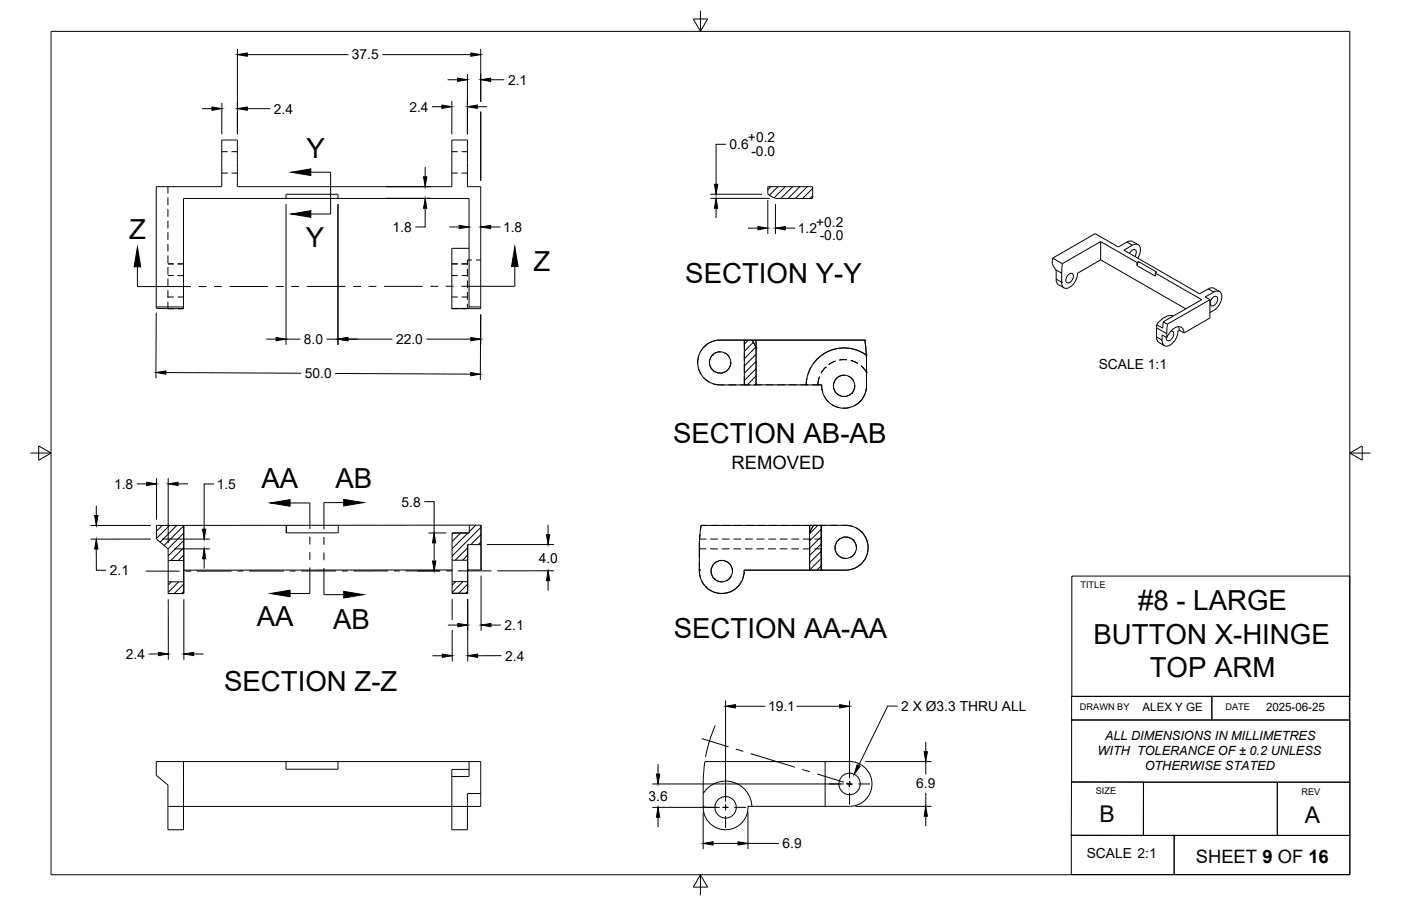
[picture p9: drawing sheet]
<svg xmlns="http://www.w3.org/2000/svg" width="432mm" height="279mm" viewBox="0 0 432 279" stroke-linecap="round" stroke-linejoin="round" font-family="sans-serif">
<!-- layer: Visible -->
<g fill="none" stroke="#000" stroke-width=".31">
<path d="M236.6 57.6h13.9v3.6h-11.5l-2.4-1.3zM88.2 61.2v-1.3h16v1.3M144.6 76.6h-5.3v18.5M324.4 79.6l-.1 1.8M324.4 79.6l3 1.7M339.2 74.5l-11.8 6.8M339.2 74.5l11.2 6.4M339.2 74.5v5.6M348.1 78.1l.5-.7a.87 .87 0 0 1 1.3-.4 .87 .87 0 0 1 .3 1.3l-.4 .8M349 75.6l-2.6 1.6 23.4 13.4 3.4-1.8 .9 .1 1.7 1M349 75.6a1.51 1.51 0 0 1 1.8-.1 1.51 1.51 0 0 1 .7 1.6l-.2 1.3-.6 1.2M350.8 75.5l-1.7-1-1-.2-3.4 1.9-7.2-4.1-13.1 7.5"/>
<path d="M48.2 94.7v-37.1h20.1v-14.4h4.9v14.4h66.1v-14.4h4.8v14.4h4.1v37.1M48.2 94.7v.4l8.4 .1v-.5M48.2 94.7h8.4M56.6 94.7v-33.5h88v33.5M139.3 95.1v.1M144.6 94.7v.4M144.6 94.7h3.6M148.2 94.7v.5l-8.9-.1M324.3 81.4l1.2 2v2.7M325.5 86.1l1.7 1M325.5 86.1l.3 1.2 .4 .5M326.2 87.8l1.7 1"/>
<path d="M327.2 87.1h.1M327.4 81.3l-.2 5.8M329.3 84.7a.86 .86 0 0 1 1.5 0 2.11 2.11 0 0 1-1.8 2.6 1.56 1.56 0 0 1 .3-2.6zM332.1 84.2a4.7 4.7 0 0 1-3.7 4.7 1.52 1.52 0 0 1-1.2-1.8M339.2 80.1l26.3 15.2M339.2 80.1l-7.1 4.2M350.4 80.9v1M350.4 81.9l5.7 3.3v-1M350.9 80.7l-.5 .2M350.9 80.7l5.6 3.2-.4 .3M350.9 80.7l-.5 1.2M356.1 84.2l14.3 8.2-11.9 6.9"/>
<path d="M358.5 99.2l-.1 2M359.8 100l-.2 2.9M361.6 97.5a4.9 4.9 0 0 0-5.1 2.6l1.9 1.1M372.9 92.4l-13.1 7.6-1.3-.7M372.9 92.4v5.7l-8 4.6-1.4-.9M373.8 91.8a.86 .86 0 0 1 1.4 0 2.11 2.11 0 0 1-1.8 2.5 1.56 1.56 0 0 1 .4-2.5zM374.1 90.1l-2.6 1.5 1.4 .8M374.1 95.7l-1.2 .7M374.1 90a1.62 1.62 0 0 1 2.1 .1 1.62 1.62 0 0 1 .3 2l-.8 2.1-1.6 1.5M217.1 106.9h.1M219.6 109.4a3.3 3.3 0 0 0 0 4.7 3.3 3.3 0 0 0 4.7 0M221.9 104.9h44.6"/>
<path d="M221.9 104.9a6.9 6.9 0 0 0-4.8 2M221.9 104.9a6.9 6.9 0 0 0-6.9 6.9 6.9 6.9 0 0 0 6.9 6.9h11.1M229.4 104.9h3.6M229.4 104.9v13.8M229.4 104.9h.1M231.7 104.9h.1M231.7 104.9l1.3 2.3M233 107.3h.1M233 104.9v13.8M233 118.7h.1M233 118.7h15.5M248.5 118.7h4.8"/>
<path d="M251.9 110.7h.1M253.2 118.7a6.9 6.9 0 0 0 6.9 7.2 6.9 6.9 0 0 0 7-7.2 6.8 6.8 0 0 1-2 5.2M257.8 116.7a3.3 3.3 0 0 0 0 4.6 3.3 3.3 0 0 0 4.7 0M266.5 104.9l.5 4.6M266.5 104.9h.1M266.6 104.9l.5 6.9M267 109.5a11.7 11.7 0 0 0-18.5 9.2M267 109.5h.1M267 109.5l.1 2.3M267 109.5a11.7 11.7 0 0 0-15.1 1.2M267 118.7h.1M267.1 114.7h.1"/>
<path d="M267.1 111.8v6.9M356.5 103.9l1.7 1M356.5 103.9l.1 .9 .3 .6 2 1.2M356.5 100.1v3.8M359.6 104.1l-1.4-.8v1.6M359.6 102.9v1.2M360.8 102.2a.9 .9 0 0 1 1 .4 .9 .9 0 0 1-.2 1.1l-.5 .8a.87 .87 0 0 1-1.1 .6 .87 .87 0 0 1-.5-1.1M363.2 100.7l.3 1.1M363.5 101.8l-.4 .3a4.7 4.7 0 0 1-3.7 4.7 1.52 1.52 0 0 1-1.2-1.9M364.9 102.7a1.8 1.8 0 0 0-1.1-1.9 1.8 1.8 0 0 0-2 .5l-1.5 1.5-.7 1.3M265 123.9h.1M51.8 172.8v6.7"/>
<path d="M51.8 179.5v3.5M51.8 172.8h4.8M56.6 172.8v6.6M56.6 172.8v-10.8l.1 13.8M56.6 175.8v7.2M56.6 179.4v3.6M56.6 179.4l-4.8 .1M88.2 162h.1M88.2 162v2.3M88.2 162h-40v4.2l3.6 3.1v3.5M104.2 162v2.3h-16M139.3 172.8v6.6"/>
<path d="M139.3 179.4h4.8M139.3 179.4v3.6M139.3 172.8h4.8M139.3 175.8h-82.7M144.1 168v7.8M144.1 172.8v6.6M144.1 175.8v7.2M144.1 175.8h.1M144.1 168v4.8M144.1 179.4v3.6M144.1 168h4.1M144.1 175.8h4.2"/>
<path d="M144.6 161.9v2.5h-5.3v8.4M148.2 168l.1 7.8M148.2 161.9v6.1M148.3 161.9l-60.1 .1M148.3 161.9v13.9M215.5 175.8h.1M215.5 175.8a6.9 6.9 0 0 0 6.9 7.2 6.9 6.9 0 0 0 7-7.2 6.9 6.9 0 0 1-4.2 6.7 6.9 6.9 0 0 1-7.6-1.5M224.8 173.8a3.3 3.3 0 0 0-4.7 0 3.3 3.3 0 0 0 0 4.7M229.3 175.8h.1M229.3 175.8h31.3M249.5 162h-33.4l-.5 5.2-.1 8.6M250.8 162l-1.3 2.3"/>
<path d="M253.1 162h-3.6l.1 13.8M253.1 162h7.5M253.1 162v13.8M253.2 175.8h.1M260.7 162a6.9 6.9 0 0 1 6.9 6.9 6.9 6.9 0 0 1-6.9 6.9M263 166.6a3.3 3.3 0 0 0-4.7 0 3.3 3.3 0 0 0 0 4.7M265.5 164h.1M265.5 164a6.9 6.9 0 0 1 1.5 7.6 6.9 6.9 0 0 1-6.3 4.2M51.8 183h.1M51.8 183h4.8M139.3 183h.1M139.3 183h4.8"/>
<path d="M217.6 181h.1M56.6 234.9v21h-4.8v-7.2M88.2 234.9v2.3h16v-2.3M139.3 239.5v16.4h4.8v-11.2h4.1M144.6 237.3h-5.3v2.2M144.6 234.9v4.6h-5.3M217.3 234.8l44.5 .1a6.9 6.9 0 0 1 7 6.9 6.9 6.9 0 0 1-7 6.9h-31.3a6.9 6.9 0 0 1-6.9 7.2 6.9 6.9 0 0 1-6.9-7.2l.1-8.7zM254.3 234.9v13.8M148.2 244.7v-9.8h-100v4.2l3.6 3v6.6M148.2 244.7v4h-96.4M216.7 248.7h.1M216.7 244.7a8.1 8.1 0 0 1 9-3.6 8.1 8.1 0 0 1 6 7.6"/>
<circle cx="221.9" cy="111.8" r="3.3"/>
<circle cx="260.1" cy="119" r="3.3"/>
<circle cx="222.4" cy="176.1" r="3.3"/>
<circle cx="260.7" cy="168.9" r="3.3"/>
<circle cx="223.6" cy="249" r="3.3"/>
<circle cx="261.8" cy="241.8" r="3.3"/>
</g>
<!-- layer: Sketch23 -->
<path d="M216.3 227.8l8.2 2.5M220.4 223.7l-1.7 4.8-1.2 4.9M226.8 231l2.3 .7M231.4 232.4l13.6 4.2M247.3 237.3l2.3 .7M251.9 238.7l8.2 2.5M260.9 241.5l1.7 .6M262 241l-.4 1.5" fill="none" stroke="#000" stroke-width=".31"/>
<!-- layer: Visible Narrow -->
<path d="M347.3 74.6l1.7 1M325.4 83.2l1.8 1M372.4 89.1l1.7 1M356.5 101.1l3.1 1.8" fill="none" stroke="#000" stroke-width=".31"/>
<!-- layer: Hidden -->
<g fill="none" stroke="#000" stroke-width=".31">
<path d="M51.8 57.6v2.1M68.3 46.8h1.9M68.3 53.4h1.9M71.4 46.8h1.8M71.4 53.4h1.8M139.3 46.8h1.8M139.3 53.4h1.8M142.3 46.8h1.8M142.3 53.4h1.8M51.8 60.9v2.4M51.8 64.5v2.4M51.8 68.1v2.3"/>
<path d="M51.8 71.6v2.4M51.8 75.2v2.4M51.8 78.8v2.4M51.8 82.3v2.4M51.8 85.9v2.4M51.8 89.5v2.4M51.8 93v2.2h1.8M51.8 81.4h1.8M51.8 91.6h1.8M51.8 85h1.8M54.8 81.4h1.8M54.8 95.2h1.8"/>
<path d="M54.8 91.6h1.8M54.8 85h1.8M139.3 81.4h1.8M139.3 95.2h1.8M139.3 91.6h1.8M139.3 85h1.8M142.3 81.4h1.8M142.3 91.6h1.8M142.3 85h1.8M144.1 93.6v1.6h-1.8M144.1 90.1v2.4M144.1 86.5v2.4"/>
<path d="M144.1 82.9v2.4M145.5 80.2h-1.4v1.5M146.7 80.2h1.5M215.2 113.3l.9 2.2M215.3 109.8l-.2 2.3M216.8 116.4l1.9 1.5M217.1 106.9l-1.3 1.8M219.6 109.5h.1M219.8 118.3l1.4 .4h2.1M222.1 108.5l-1.2 .1-1.3 .9M223.3 108.8l1 .7 .6 .9M224.3 114.1h.1"/>
<path d="M224.5 118.7h2.4M225.2 111.6l-.1 1.2-.8 1.3M228.1 118.7h3.1M229.4 118.7h.1M229.4 116v2.7M229.4 104.9v2.7M229.4 108.8v2.4M229.4 112.4v2.4M232.4 118.7h2.4M236 118.7h2.4M239.6 118.7h2.3M243.1 118.7h2.4"/>
<path d="M246.7 118.7h2.4M248.5 118.7h.1M248.7 116.6l-.2 2.1M249.9 113.3l-.9 2.2M250.3 118.7h3M251.9 110.7l-1.4 1.6M252.1 118.7h.1M252.6 116.2l-.5 2.5M253.3 118.7l.3 2.3M253.3 118.7h.1M254.4 113.3h.1M254.5 113.2l-1.4 1.9"/>
<path d="M257.5 111.3l-2.1 1.1M257.8 116.6v.1M260.3 115.7l-1.2 .1-1.3 .8M261 110.9l-2.3 .1M261.5 116l1 .6 .6 1M262.2 111.2l2.2 .9M263.4 118.8l-.1 1.2-.8 1.3M265.4 112.8l1.7 1.9M267 118.7h.1M254 122.1l1.4 1.9M256.3 124.7l2.2 1M262 125.6l-2.3 .3"/>
<path d="M262.5 121.3h.1M265 123.9l-1.9 1.3M215.5 173.1l.1 3.5 .2 1.5M215.5 169.3h2.2M215.6 166.2l-.1 5.8M215.6 166.2h2.1M215.8 164.7l-.2 1.5M216.3 179.2l1.3 1.8M218 162h-1.9l-.2 1.5M218.9 169.3h2.4M218.9 166.2h2.4M219.1 162h2.4"/>
<path d="M220.1 178.5l1.3 .8 1.3 .1M220.1 178.5h.1M222.4 169.3h2.4M222.5 166.2h2.4M222.7 162h2.4M224.8 173.8h.1M224.8 173.8l.8 1.3 .1 1.3M225.4 177.5l-.6 1-1 .7M226 169.3h2.4M226.1 166.2h2.3M226.3 162h2.4M229.6 169.3h2.4"/>
<path d="M229.6 166.2h2.4M229.8 162h2.4M233.2 169.3h2.3M233.2 166.2h2.4M233.4 162h2.4M236.7 169.3h2.4M236.8 166.2h2.4M237 162h2.4M240.3 169.3h2.4M240.3 166.2h2.4M240.6 162h2.4M243.9 169.3h2.4"/>
<path d="M243.9 166.2h2.4M244.2 162h2.3M247.5 169.3h2.3M247.5 166.2h2.4M247.7 162h2.4M249.5 164.3h.1M249.5 162l.1 2.8M249.6 165.9v2.4M249.6 169.5v2.4M249.6 173.1v2.7M250.8 162h.1M250.8 162l-1.3 2.3"/>
<path d="M251 169.3h2.2M251.1 166.2h2.1M253.1 162h.1M253.1 162l.1 10M253.1 173.1v2.7M254.5 162h-3.2M255.7 162h2.4M258.3 171.3l1.3 .8 1.2 .1M259.3 162l2 .1 1.4 .2M263 166.6l.8 1.3 .1 1.2M263 166.6h.1M263.7 170.3l-.7 1-1 .6"/>
<path d="M263.8 162.8l1.7 1.2"/>
</g>
<!-- layer: Titleblock -->
<path d="M330.3 177.7h85.7v37.1h-85.7zM330.3 214.8h43.2v7.2h-43.2zM373.5 214.8h42.4v7.2h-42.4zM330.3 222h85.7v19.2h-85.7zM330.2 257.6h31.7v12.1h-31.7zM330.2 241.1l22.2 .1v16.5l-22.2-.1zM352.4 241.2h41.3v16.5h-41.3zM361.9 257.6h54.1v12.1h-54.1zM393.7 241.2h22.4v16.5h-22.4z" fill="none" stroke="#000" stroke-width=".31"/>
<!-- layer: Smart Centers -->
<g fill="none" stroke="#000" stroke-width=".31">
<path d="M44.9 176.1h10.5M57.1 176.1h1.8M71.4 176.1h-10.7M73.2 176.1h1.8M76.8 176.1h10.7M89.3 176.1h1.8M92.9 176.1h10.7M105.4 176.1h1.7M119.7 176.1h-10.8M121.4 176.1h1.8M125 176.1h10.7M137.5 176.1h1.8"/>
<path d="M141.1 176h10.4M261.8 235.4v3.7M217.3 249h3.6M222.7 249h1.8M223.6 242.6v3.7M223.6 248.1v1.8M223.6 251.7v3.6M226.3 249h3.7M255.5 241.8h3.6M260.9 241.8h1.8M261.8 240.9v1.8M261.8 244.5v3.6"/>
<path d="M264.5 241.8h3.7"/>
</g>
<!-- layer: FD_Dimensions -->
<g fill="none" stroke="#000" stroke-width=".31">
<path d="M73.2 15.1v26.3M76.2 16.8h31.2M117.9 16.8h27.2M148.2 15.1v16.3M62.3 33.5h3M68.4 31.7v9.7M76.2 33.5h7M133.2 32.9h3M138 24.6h3M139.3 31.1v10.3M144.1 22.8v18.6M147.1 32.9h3.1"/>
<path d="M148.2 34.4v21.4M151.2 24.6h4.2M118.9 57.6h13.9M131 51.5v3M218.9 59.9h16M223.8 44.5h-3.1v12.4M88.2 62.9v43.5M104.2 62.9v43.5M118.9 61.2h13.9M131 64.2v5.8h-3M138.5 70h3M151.2 70h3.1"/>
<path d="M218.9 61.2h18.3M220.7 64.2v3.1M230.5 70.4h3.1M236.6 61.7v10.4M239 62.9v9.2M242 70.4h3.1M48.2 96.4l-.2 20.2M51.1 114.9l41.8 .2M82.1 104.6h3M88.2 104.6h4.4M100.6 104.6h3.6M103.3 115.2l41.7 .2"/>
<path d="M107.2 104.6h13.7M131.4 104.6h13.7M148.2 106.4l-.1-9.4-.1 20.2M29.7 156v3M42.1 149.2h3.1M48.2 147.4v12.9M51.8 147.4v20.1M54.9 149.2h3M66 149.2h-3.1v14M130.7 154.7h3.1v9.7M29.7 169.3v6.6h3M46.5 162l-18.6 .1"/>
<path d="M46.5 166.2l-18.6 .1M50 166.2h14.7M53.6 169.3h11.1M62.9 172.3v3.1M128.6 176.1h7M132 164.4h5.6M133.8 167.4v5.6M148.3 177.5v17M150 167.9h20.7M168.9 161.8v3.1M168.9 179.1v3M170.7 176h-17.4"/>
<path d="M51.9 184.8v18.7M56.7 184.8v18.7M138 192.8h3.1M139.3 184.7l.1 6.5M139.4 194.3v9.7M144.1 194.5v-9.8l.1 19.3M151.3 192.8h3.1M48.8 201.7h-3M59.7 201.7h3.1M133.3 202.2h3M154.6 202.2h-7.4M223.6 216v31.2"/>
<path d="M226.7 217.8h9.2M245.5 217.8h13.3M261.8 216v24M276.6 217.7h-3l-9 18.4M202.8 235.7v3M263.6 234.9h.1M266.7 234.9h20.4M285.3 228.8v3M285.3 234.9v3.9M201 241.8h59.1M201 249h20.8M202.8 252v3.1"/>
<path d="M216.7 250.4v11.5M230.5 250.4v11.5M263.6 248.7h23.5M285.3 244.5v4.2M285.3 251.7v3.1M219.8 260.1h7.7M230.5 260.1h9.6"/>
</g>
<g fill="#000" stroke="#000" stroke-width=".31">
<path d="M73.2 16.8l3-.5v1.1zM145.1 16.3l3.1 .5-3.1 .6zM65.3 33l3.1 .5-3.1 .5zM73.2 33.5l3-.5v1zM136.2 32.4l3.1 .5-3.1 .5zM141 24.1l3.1 .5-3.1 .5zM144.1 32.9l3-.5v1zM148.2 24.6l3-.5v1zM130.5 54.5h1.1l-.6 3.1zM220.2 56.9h1l-.5 3zM131 61.2l.6 3h-1.1zM141.5 69.5l3.1 .5-3.1 .5z"/>
<path d="M148.2 70l3-.5v1zM220.7 61.2l.5 3h-1zM233.6 69.9l3 .5-3 .5zM239 70.4l3-.5v1zM48.1 114.9l3-.5v1zM85.1 104.1l3.1 .5-3.1 .5zM104.2 104.6l3-.5v1zM145 114.9l3.1 .5-3.1 .5zM145.1 104.1l3.1 .5-3.1 .5zM29.2 159h1l-.5 3.1zM45.2 148.7l3 .5-3 .5zM51.8 149.2l3.1-.5v1z"/>
<path d="M29.7 166.3l.5 3h-1zM62.9 169.3l.5 3h-1zM62.4 163.2h1l-.5 3zM133.8 164.4l.5 3h-1zM133.3 173h1l-.5 3.1zM168.4 164.9h1l-.5 3zM168.9 176l.5 3.1h-1zM141.1 192.3l3 .5-3 .5zM148.3 192.8l3-.5v1zM48.8 201.2l3.1 .5-3.1 .5zM56.7 201.7l3-.5v1zM136.3 201.7l3.1 .5-3.1 .5z"/>
<path d="M144.2 202.2l3-.5v1zM223.6 217.8l3.1-.5v1zM258.8 217.3l3 .5-3 .5zM202.3 238.7h1l-.5 3.1zM264.2 235.9l.9 .4-1.8 2.5zM284.8 231.8h1l-.5 3.1zM202.8 249l.5 3h-1zM216.7 260.1l3.1-.5v1zM227.5 259.6l3 .5-3 .5zM285.3 248.7l.5 3h-1z"/>
</g>
<!-- layer: Hatching -->
<g fill="none" stroke="#000" stroke-width=".31">
<path d="M237.5 57.6l-.9 .9M239.8 57.6l-2.7 2.6M242 57.6l-3.4 3.4M244.3 57.6l-3.6 3.6M246.5 57.6l-3.6 3.6M248.8 57.6l-3.6 3.6M250.4 58.1l-3 3.1M250.4 60.4l-.7 .8M230.6 104.9l-1.2 1.2M232.2 105.6l-2.8 2.8M232.9 107.1l-3.5 3.5M233 109.3l-3.6 3.6"/>
<path d="M233 111.5l-3.6 3.6M233 113.7l-3.6 3.6M233 116l-2.7 2.7M233 118.2l-.5 .5M50 162l-1.8 1.8M52.3 162l-4.1 4.1M52.8 179.4l-.9 1M54.5 162l-5.1 5.2M55.1 179.4l-3.2 3.2M56.6 162.2l-6 6M56.6 164.4l-4.8 4.8M56.6 166.6l-4.8 4.8"/>
<path d="M56.6 168.9l-3.9 3.9M56.6 171.1l-1.7 1.7M139.7 164.4l-.4 .4M140.5 179.3l-1.2 1.2M142 164.4l-2.7 2.6M142.7 179.3l-3.4 3.4M144.1 168.9l-3.8 3.9M144.1 171.2l-1.5 1.6M144.2 164.4l-4.9 4.8M146.6 161.9l-2 2.1M148.2 162.6l-8.9 8.9M148.2 164.8l-3.1 3.2"/>
<path d="M148.2 167.1l-.8 .9M252.1 162l-2.6 2.6M253.1 163.2l-3.6 3.6M253.1 165.5l-3.6 3.6M253.1 167.7l-3.6 3.6M253.1 170l-3.6 3.6M253.1 172.2l-3.6 3.6M253.1 174.5l-1.3 1.3M56.6 180.1l-2.9 2.9M56.6 182.4l-.6 .6M144.1 180.1l-2.7 2.8M144.1 182.4l-.5 .5"/>
</g>
<!-- layer: Section Lines -->
<g fill="none" stroke="#000" stroke-width=".31">
<path d="M95.8 53.1h6.1v12.9h-6.1M42.4 82.3v6.1h16.4M61.2 88.4h2.4M66 88.3h2.4M70.7 88.3h12M85 88.3h2.4M92.2 88.3h-2.4M94.6 88.3h11.9M108.8 88.3h2.4M116 88.3h-2.4M118.4 88.3h11.9M132.7 88.3h2.3"/>
<path d="M139.8 88.3h-2.4M158.7 82.2v6.1h-16.5M89.4 155.1h6.1v8M105.9 155h-6.1v8.2M95.5 165.5v2.4M95.5 170.3v2.4M95.5 175v8h-6.1M99.8 165.6v2.4M99.8 170.4v2.4M99.8 175.2v8.2h6.1"/>
</g>
<path d="M89.7 53.1l6.1-1v2zM89.7 66l6.1-1v2zM42.4 76.2l1 6.1h-2.1zM158.7 76.1l1 6.1h-2.1zM83.3 155.1l6.1-1v2zM105.9 154l6.1 1-6.1 1zM83.3 183l6.1-1v2zM105.9 182.4l6.1 1-6.1 1z" fill="#000" stroke="#000" stroke-width=".31"/>
<!-- layer: Border -->
<path d="M15.7 9.7h400.3v260.1h-400.3zM213.7 5.9h4.4l-2.2 3.8zM215.9 3.3v6.4M9.4 139.7h6.3M11.9 137.5l3.8 2.2-3.8 2.2zM416 139.7h6.4M416 139.7l3.8-2.2v4.4zM215.9 269.8l2.2 3.8h-4.4zM215.9 269.8v6.3" fill="none" stroke="#000" stroke-width=".31"/>
<g font-size="8.5">
<text x="94.4" y="48.8">Y</text>
<text x="39.8" y="73.7">Z</text>
<text x="94.3" y="76.1">Y</text>
<text x="164.4" y="83.4">Z</text>
<text x="211.2" y="87.2">SECTION Y-Y</text>
<text x="207.4" y="136.6">SECTION AB-AB</text>
<text x="80.6" y="150.5">AA</text>
<text x="103.4" y="150.6">AB</text>
<text x="350.8" y="188.3">#8 - LARGE</text>
<text x="79.2" y="193.1">AA</text>
<text x="102.6" y="193.8">AB</text>
<text x="207.7" y="196.9">SECTION AA-AA</text>
<text x="337" y="198.5">BUTTON X-HINGE</text>
<text x="354.4" y="208.8">TOP ARM</text>
<text x="69" y="213">SECTION Z-Z</text>
</g>
<g font-size="7.1">
<text x="338.9" y="253.6">B</text>
<text x="402.1" y="253.9">A</text>
</g>
<g font-size="5.7">
<text x="225.5" y="144.8">REMOVED</text>
<text x="368.6" y="266">SHEET 9 OF 16</text>
</g>
<g font-size="4.3">
<text x="108.5" y="18.3">37.5</text>
<text x="156.6" y="26.1">2.1</text>
<text x="84.4" y="35">2.4</text>
<text x="126.2" y="34.4">2.4</text>
<text x="224.8" y="46">0.6</text>
<text x="230.5" y="43.9">+0.2</text>
<text x="231.6" y="48.1">-0.0</text>
<text x="121" y="71.5">1.8</text>
<text x="155.1" y="71.5">1.8</text>
<text x="245.9" y="71.9">1.2</text>
<text x="251.6" y="69.8">+0.2</text>
<text x="252.6" y="74">-0.0</text>
<text x="93.7" y="106.1">8.0</text>
<text x="122.1" y="106.1">22.0</text>
<text x="338.6" y="113.7">SCALE 1:1</text>
<text x="94" y="116.6">50.0</text>
<text x="35.1" y="150.7">1.8</text>
<text x="66.8" y="150.7">1.5</text>
<text x="123.7" y="156.2">5.8</text>
<text x="166.1" y="173.5">4.0</text>
<text x="33.9" y="177.4">2.1</text>
<text x="155.5" y="194.3">2.1</text>
<text x="38.8" y="203.2">2.4</text>
<text x="155.7" y="203.7">2.4</text>
<text x="236.7" y="219.3">19.1</text>
<text x="277.8" y="219.2">2 X Ø3.3 THRU ALL</text>
<text x="282.4" y="243.2">6.9</text>
<text x="199.9" y="246.9">3.6</text>
<text x="241.2" y="261.6">6.9</text>
<text x="334.9" y="264.7">SCALE 2:1</text>
</g>
<g font-size="3.9">
<text x="338.3" y="232.8">WITH TOLERANCE OF ± 0.2 UNLESS</text>
<text x="340.6" y="228.1">ALL DIMENSIONS IN MILLIMETRES</text>
<text x="352.8" y="237.5">OTHERWISE STATED</text>
</g>
<g font-size="3.5">
<text x="352.2" y="219.2">ALEX Y GE</text>
<text x="390.2" y="219.3">2025-06-25</text>
</g>
<g font-size="2.8">
<text x="333" y="181.5">TITLE</text>
<text x="332.8" y="219.1">DRAWN BY</text>
<text x="377.7" y="219.1">DATE</text>
<text x="337.7" y="245">SIZE</text>
<text x="401.1" y="245.1">REV</text>
</g>
</svg>
